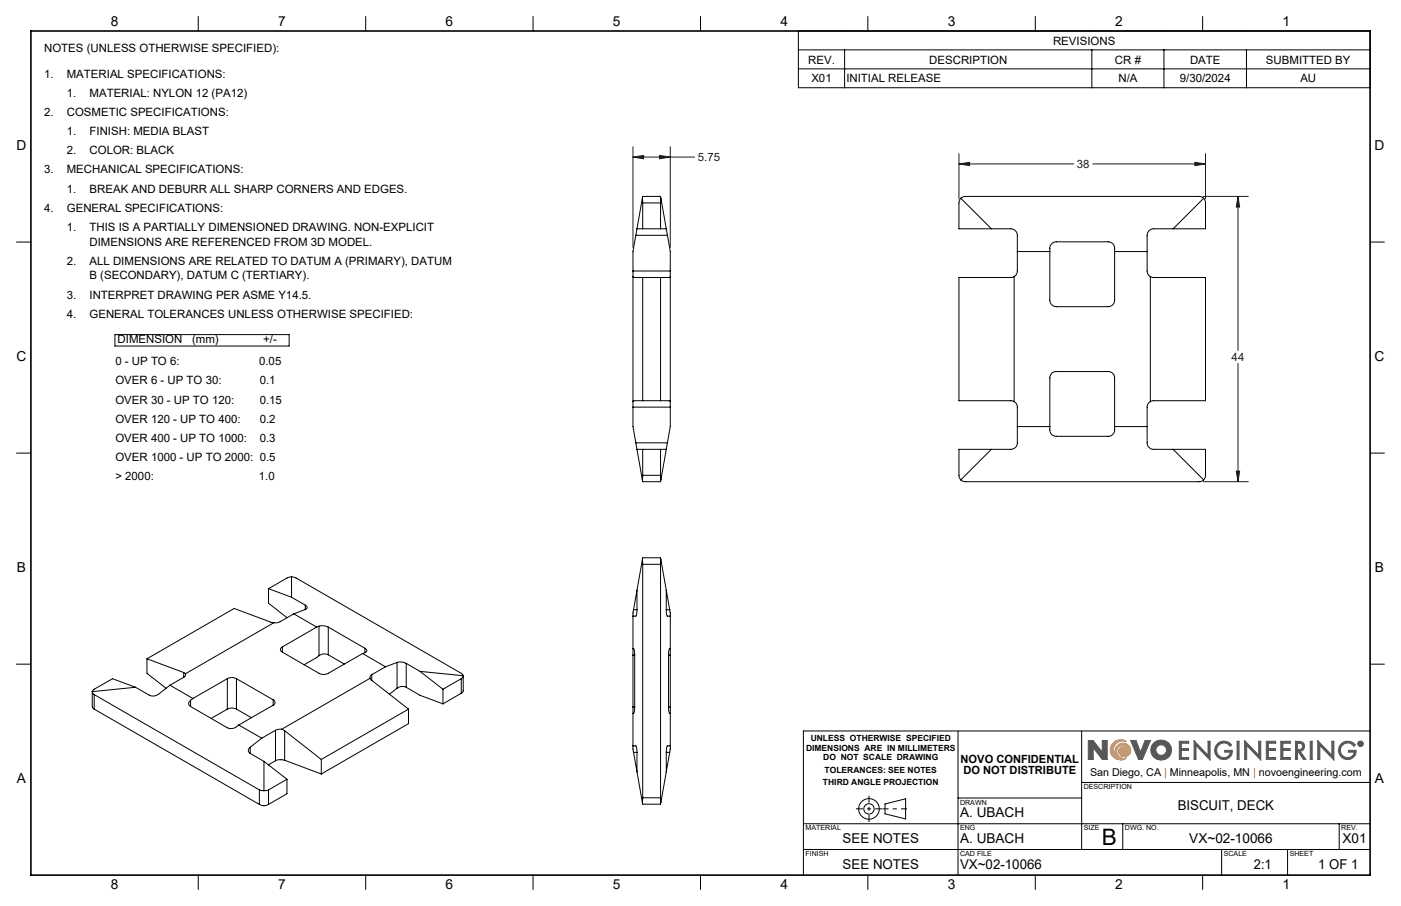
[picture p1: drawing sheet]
<svg xmlns="http://www.w3.org/2000/svg" width="432mm" height="279mm" viewBox="0 0 432 279" stroke-linecap="round" stroke-linejoin="round" font-family="sans-serif">
<g fill="none" stroke="#000" stroke-width=".31">
<path d="M61.1 5.1v4.5M112.7 5.1v4.5M164.3 5.1v4.5M215.9 5.1v4.5M267.5 5.1v4.5M319.1 5.1v4.5M370.7 5.1v4.5M5.1 74.6h4.4M196 72.6l-.9 5v6M196 72.6h9.7M196.3 70.6l-.3 2M196.3 70.6h9.1"/>
<path d="M198 61.1l.1 1.5M198 61.1l.1-.5h5.5l.1 .5M198 61.1l-1.7 9.5M198.1 62.6v8M198.1 62.6h5.5M203.6 62.6v8M203.7 61.1l-.1 1.5M203.7 61.1l1.7 9.5M205.4 70.6l.3 2M205.7 72.6l.9 5v6M296.1 61.1l-.5 1.5v8h15.9a2.05 2.05 0 0 1 2 2v11a1.93 1.93 0 0 1-.9 1.7M296.1 61.1l1.5-.5h71.9l1.5 .5"/>
<path d="M296.1 61.1l9.4 9.5M313.5 77.6h10.1M324 75.3l.6-.5 .9-.2h16.1a1.93 1.93 0 0 1 1.9 2v16a1.99 1.99 0 0 1-1.9 2h-16.1a1.99 1.99 0 0 1-1.9-2v-16.4zM343.5 77.6h10.1M371 61.1l.5 1.5v8h-15.9a2.03 2.03 0 0 0-2 2v11a1.93 1.93 0 0 0 .9 1.7M371 61.1l-9.4 9.5M422.3 74.6h4.4M195.1 85.3l.2 .3h11.1l.2-.3M195.1 83.6v1.7M195.1 85.3v38.6M195.1 83.6h11.5M198.1 85.6v38"/>
<path d="M203.6 85.6v38M206.6 83.6v1.7M206.6 85.3v38.6M312.6 85.3l-1.1 .3h-15.9v38h15.9l1.1 .3M312.6 85.3v38.6M354.5 85.3l1.1 .3h15.9v38h-15.9l-1.1 .3M354.5 85.3v38.6M324.1 115.1l1.4-.5h16.1a1.93 1.93 0 0 1 1.9 2v16a1.97 1.97 0 0 1-1.9 1.9h-16.1a1.93 1.93 0 0 1-1.9-1.9v-16zM5.1 139.7h4.4M195.1 123.9l.2-.3h11.1l.2 .3M195.1 123.9v1.7M195.1 125.6v6l.9 5"/>
<path d="M195.1 125.6h11.5M196 136.6l.3 2M196 136.6h9.7M196.3 138.6h9.1M196.3 138.6l1.7 9.4M198.1 138.6v8M203.6 138.6v8M205.4 138.6l-1.7 9.4M205.7 136.6l-.3 2M206.6 123.9v1.7M206.6 125.6v6l-.9 5M305.5 138.6l-9.4 9.4"/>
<path d="M312.6 123.9a1.83 1.83 0 0 1 .9 1.7v11a1.97 1.97 0 0 1-2 2h-15.9v8l.5 1.4M313.5 131.6h10.1M343.5 131.6h10.1M354.5 123.9a1.83 1.83 0 0 0-.9 1.7v11a2.05 2.05 0 0 0 2 2h15.9v8l-.5 1.4M361.6 138.6l9.4 9.4M422.3 139.7h4.4M198 148l.1 .6h5.5l.1-.6M198.1 146.6l-.1 1.4M198.1 146.6h5.5M203.6 146.6l.1 1.4M296.1 148l1.5 .6h71.9l1.5-.6M89.9 177.8l1.4 .5 50.9 29.3 .6 .8"/>
<path d="M89.9 177.8l-1.5 .5-5.6 3.2M89.9 177.8v6.4M198 172.6l.1 1.4M198 172.6l.1-.6h5.5l.1 .6M198 172.6l-2.7 15.4M198.1 174v72M198.1 174h5.5M203.6 174v72M203.7 172.6l-.1 1.4M203.7 172.6l2.7 15.4M82.8 181.5v4.5l5.7 4.5M82.8 181.5l7.1 2.7"/>
<path d="M84.4 192.1l-12.2-4.5-26.9 15.6M84.4 192.1l-27.3 15.7M87 199.5a.85 .85 0 0 0-.6 .8 .85 .85 0 0 0 .6 .8M87 199.5v1.6M89.9 184.2l4.2 2.4M90.6 189.3l-4.5 2.5-1.7 .3M90.6 189.3l7 4.1M94.1 186.6a.67 .67 0 0 1 .6 .7 .67 .67 0 0 1-.6 .7M94.1 188l-3.5 1.3M94.1 186.6v1.4M97.6 193.4l-10.6 6.1M98.3 193.1l1.3-.1 1.6 .4"/>
<path d="M98.3 193.1l-.7 .3M98.3 193.1v9.1M101.2 193.4l11.3 6.5M101.2 193.4v8.5M112.5 199.9a.67 .67 0 0 1 .6 .7 .67 .67 0 0 1-.6 .7M112.5 199.9v1.4M195.1 190v10M195.3 188l-.2 2M195.3 188h1M196.3 188l-.2 1.9-1 .1M196.3 182v6M205.4 188l.2 1.9 1 .1"/>
<path d="M205.4 182v6M205.4 188h1M206.4 188l.2 2M206.6 190v10M5.1 204.8h4.4M28.4 213.3l.6 .9M28.4 213.3v4.6l.6 .8M29 214.2l50.9 29.4M29 218.7l50.9 29.4M29 214.2v4.5M41.8 211.9l-7.1-2.6-5.7 3.2-.6 .8M41.8 211.9l-13.4 1.4"/>
<path d="M45.3 203.2l11.3 4.2M45.3 203.2v4.4l5.9 4.7M52.4 211.3l-3.6 2.8a2.67 2.67 0 0 1-2.8 .3l-4.2-2.5M52.4 211.3l7 4.1M56.6 207.4l.5 .4M56.6 208.9l-4.2 2.4M56.6 207.4v1.5M57.1 207.8v.6l-.5 .5M58.7 216a1.05 1.05 0 0 0-.6 .9 1.05 1.05 0 0 0 .6 1M58.7 217.9l11.4 6.5a3.1 3.1 0 0 0 3.5-.8M58.7 216v1.9M59.4 215.4l-.7 .6"/>
<path d="M70.1 209.3a3 3 0 0 1 2.8 0M70.1 218.7a3 3 0 0 1 2.8 0M70.1 209.3l-10.7 6.1M70.1 209.3v9.4M70.1 218.7l-5 2.8M72.9 209.3l11.3 6.5M72.9 209.3v9.4M72.9 218.7l4.6 2.6M84.2 215.8a.87 .87 0 0 1 .6 .8 .87 .87 0 0 1-.6 .9M84.2 217.5l-10.6 6.1M84.2 215.8v1.7M87 201.1l11.3 6.5a3.1 3.1 0 0 0 2.9 0l10.6-6.1"/>
<path d="M98.3 202.2l-4.6 2.8M101.2 201.9a2.85 2.85 0 0 0-2.9 .3M101.2 201.9l4.9 2.9M111.8 201.5l7 4.1M112.5 201.3l-.7 .2M114.1 209.2l.5 .6M114.1 209.2l-27.3 15.7M114.6 208.1a.88 .88 0 0 0-.5 1.1M114.6 209.8l11.3 8.9M114.6 208.1v1.7M118.8 205.6l-4.2 2.5M122.4 204.3l1.2-.1 1.6 .4"/>
<path d="M122.4 204.3l-3.6 1.3M122.4 204.3v7.9M122.4 212.2l-2.4 1.9M125.2 211.9a2.8 2.8 0 0 0-2.8 .3M125.2 204.6l4.2 2.4M125.2 211.9l4.2 2.5 7.1 2.7M125.2 204.6v7.3M125.9 218.7l-26.9 15.5M125.9 218.7v4.5l-26.9 15.5M129.4 207l13.4 1.4M129.4 207l7.1 5.5M136.5 212.5v4.6"/>
<path d="M142.2 209.3l-5.7 3.2M142.2 213.8l-5.7 3.3M142.2 209.3v4.5M142.8 208.4l-.6 .9M142.8 208.4v4.6l-.6 .8M195.1 200a1.3 1.3 0 0 1 .5 1.6v.4M195.1 218v2M195.1 200v2M195.1 202v16M195.1 218h.5M195.1 202h.5M195.6 218v.4a1.42 1.42 0 0 1-.5 1.6"/>
<path d="M195.6 202v16M206.1 218v.7a1.08 1.08 0 0 0 .5 1.3M206.1 202v16M206.1 218h.5M206.1 202h.5M206.6 200a1.2 1.2 0 0 0-.5 1.6v.4M206.6 218v2M206.6 200v2M206.6 202v16M422.3 204.8h4.4M73.6 223.6l7.1 4M77.1 230.4a1.05 1.05 0 0 0-.6 1 1.05 1.05 0 0 0 .6 .9"/>
<path d="M77.1 232.3l4.3 2.5M77.1 230.4v1.9M80.7 227.6l-3.6 2.8M81.4 234.8v9M81.4 234.8l7 5.5M84.9 225.2v9.4M84.9 234.6l-2.2 1.3M84.9 225.2l-4.2 2.4M86.8 224.9l.9 .5M86.8 224.9l-1.9 .3M87.7 234.5l-1.7-.2-1.1 .3M87.7 225.4l11.3 8.8"/>
<path d="M87.7 234.5l11.3 4.2M87.7 225.4v9.1M99 234.2v4.5M195.1 230h.9l.3 2M195.1 230l.2 2M195.1 220v10M195.3 232l2.7 15.4M195.3 232h1M196.3 232v6M205.4 232v6M205.4 232h1M206.4 232l-2.7 15.4"/>
<path d="M206.6 230h-1l-.2 2M206.6 230l-.2 2M206.6 220v10M295.3 225.4v44.5M333.4 225.4v36.6M422.3 225.4h-174.7v44.5M79.9 243.6l1.5 .2M79.9 248.1a2.56 2.56 0 0 0 2.9 0M79.9 243.6v4.5M82.8 243.6l-1.4 .2M82.8 243.6v4.5M88.4 240.3l-5.6 3.3"/>
<path d="M88.4 240.3v4.5l-5.6 3.3M198 247.4l.1 .6h5.5l.1-.6M198.1 246l-.1 1.4M198.1 246h5.5M203.6 246l.1 1.4M247.6 254h174.7M272.8 247.9l6.3-1.6v6.3l-6.3-1.6zM295.3 246.1h38.1M333.4 241.3h88.9M346 254v8M412.7 254v8M61.1 269.9v4.4"/>
<path d="M112.7 269.9v4.4M164.3 269.9v4.4M215.9 269.9v4.4M247.6 262h174.7M267.5 269.9v4.4M319.1 269.9v4.4M370.7 269.9v4.4M376.5 262v7.9M396.8 262v7.9"/>
<circle cx="267.8" cy="249.5" r="1.59"/>
<circle cx="267.8" cy="249.5" r="3.2"/>
</g>
<path d="M342.7 229.6a3.1 3.1 0 0 1 4.5-.9 2.82 2.82 0 0 0-3.9 1.7 2.82 2.82 0 0 0 2.3 3.6 2.45 2.45 0 0 1-1.1-4.2 2.45 2.45 0 0 1 4 1.5 1.88 1.88 0 0 1-1.9 2.1 1.88 1.88 0 0 1-1.8-2.2l.6-.7a1.82 1.82 0 0 1 2.4 1.5 1.89 1.89 0 0 0-2.6-2 1.89 1.89 0 0 0-.3 3.3l1.5 .6 .8-.1a3.2 3.2 0 0 1-4-.2 3.2 3.2 0 0 1-.5-4z" fill="none" stroke="#f78d2a" stroke-width=".31"/>
<g fill="none" stroke="#555759" stroke-width=".31">
<path d="M336.9 230.6v3.6h-1.5v-5.8h1.5l2.8 3.6M336.9 230.6h.1M337 230.6l2.7 3.6h1.5v-5.8h-1.5v3.6M339.7 232h.1M348.5 228.4h1.6l1.4 3.6 1.4-3.6h1.7l-2.5 5.8h-1.2zM363.5 228.6h2.9v.6h-2.3v1.7h2.2v.5h-2.2v2.2h2.3v.6h-2.9zM368 228.4l4.3 4.5v-4.3h.7v5.8l-4.4-4.5v4.3h-.6zM375.4 229.2a2.89 2.89 0 0 1 4.2 .5l-.5 .5a2.26 2.26 0 0 0-3.2-.7 2.26 2.26 0 0 0-.5 3.2 2.26 2.26 0 0 0 3.3 .4l.5-1.1h-1.7v-.6h2.3a2.78 2.78 0 0 1-4 2.5 2.78 2.78 0 0 1-.4-4.7zM381.3 228.6h.6v5.6h-.6zM383.6 228.4l4.3 4.5v-4.3h.7v5.8l-4.4-4.5v4.3h-.6zM390.3 228.6h2.9v.6h-2.3v1.7h2.2v.5h-2.2v2.2h2.3v.6h-2.9zM394.8 228.6h2.9v.6h-2.3v1.7h2.2v.5h-2.2v2.2h2.3v.6h-2.9z"/>
<path d="M399.3 228.6a2.74 2.74 0 0 1 2.6 .8l.2 .8-.3 .9-1.1 .6 1.8 2.5h-.8l-1.7-2.5h-.1v2.5h-.6zM399.9 229.2l1.1 .1a1.02 1.02 0 0 1 0 1.7l-1.1 .2zM403.8 228.6h.6v5.6h-.6zM406.2 228.4l4.3 4.5v-4.3h.6v5.8l-4.3-4.5v4.3h-.6zM413.6 229.2a2.89 2.89 0 0 1 4.2 .5l-.5 .5a2.25 2.25 0 0 0-3.3-.7 2.25 2.25 0 0 0-.2 3.4 2.25 2.25 0 0 0 3.4-.3l.1-.6h-1.6v-.6h2.3a2.79 2.79 0 0 1-4 2.5 2.79 2.79 0 0 1-.4-4.7zM419 228.9l.6 .1-.1 .4 .2 .4-.4-.4-.3 .4zM419.2 229l.3 .2-.3 .1z"/>
<circle cx="357.9" cy="231.3" r="1.64"/>
<circle cx="357.9" cy="231.3" r="3.2"/>
<circle cx="419.3" cy="229.4" r=".85"/>
<circle cx="419.3" cy="229.4" r=".71"/>
</g>
<path d="M279.5 249.4h-7.5" fill="none" stroke="#000" stroke-width=".31" stroke-dasharray="15.2 1.3 1.3 1.3" stroke-dashoffset="13.4" stroke-linecap="butt"/>
<path d="M263.8 249.4h8.1M267.8 245.4v8.1" fill="none" stroke="#000" stroke-width=".31" stroke-dasharray="15.2 1.3 1.3 1.3" stroke-dashoffset="13.1" stroke-linecap="butt"/>
<path d="M9.5 9.6h412.8v260.3h-412.8z" fill="none" stroke="#000" stroke-width=".5"/>
<path d="M343 229.1a3.2 3.2 0 0 1 4.2-.4 2.82 2.82 0 0 0-3.9 1.7 2.82 2.82 0 0 0 2.3 3.6 2.43 2.43 0 0 1-1.9-2.8 2.43 2.43 0 0 1 2.7-2 2.43 2.43 0 0 1 2.1 2.7 1.82 1.82 0 0 1-2.5 1.5 1.82 1.82 0 0 1-.9-2.7 1.73 1.73 0 0 1 2.7 1.3 1.9 1.9 0 0 0-2.6-2 1.9 1.9 0 0 0-.3 3.3l.8 .5h1.5a3.2 3.2 0 0 1-4.2-.4 3.2 3.2 0 0 1 0-4.3z" fill-rule="evenodd" fill="#f78d2a"/>
<path d="M335.4 228.4v5.8h1.5v-3.6l2.8 3.6h1.5v-5.8h-1.5v3.6l-2.8-3.6zM348.5 228.4l2.4 5.8h1.2l2.5-5.8h-1.7l-1.4 3.6-1.4-3.6zM355.6 229.1a3.1 3.1 0 0 0 .2 4.6 3.1 3.1 0 0 0 4.6-.6 3.1 3.1 0 0 0-1-4.5l-1.8-.4-1 .3zM356.2 231.3a1.65 1.65 0 0 1 3.3 0 1.65 1.65 0 0 1-3.3 0zM363.5 228.6v5.6h2.9v-.6h-2.3v-2.2h2.2v-.5h-2.2v-1.7h2.3v-.6zM368 228.4v5.8h.6v-4.3l4.4 4.5v-5.8h-.7v4.3zM375.2 229.3a2.79 2.79 0 0 0 .7 4.7 2.79 2.79 0 0 0 3.9-2.6h-2.3v.6h1.7a2.16 2.16 0 0 1-3 1.4 2.16 2.16 0 0 1-.9-3.2 2.22 2.22 0 0 1 3.8 0l.5-.5a2.92 2.92 0 0 0-4.4-.4zM381.3 228.6v5.6h.6v-5.6zM383.6 228.4v5.8h.6v-4.3l4.4 4.5v-5.8h-.7v4.3zM390.3 228.6v5.6h2.9v-.6h-2.3v-2.2h2.2v-.5h-2.2v-1.7h2.3v-.6zM394.8 228.6v5.6h2.9v-.6h-2.3v-2.2h2.2v-.5h-2.2v-1.7h2.3v-.6zM399.3 228.6v5.6h.6v-2.5l1.8 2.5h.8l-1.8-2.5 1.1-.6 .3-1.3a1.6 1.6 0 0 0-2.1-1.2zM399.9 229.2l1.3 .3 .3 .4-.3 1-1.3 .3zM403.8 228.6v5.6h.6v-5.6zM406.2 228.4v5.8h.6v-4.3l4.3 4.5v-5.8h-.6v4.3zM413.3 229.4a2.79 2.79 0 0 0 .9 4.6 2.79 2.79 0 0 0 3.8-2.6h-2.3v.6h1.6a2.18 2.18 0 0 1-3.2 1.3 2.18 2.18 0 0 1-.4-3.5 2.22 2.22 0 0 1 3.6 .4l.5-.5a2.89 2.89 0 0 0-4.5-.3zM419 228.9v.9h.2v-.4l.5 .4-.2-.4 .2-.4zM419.2 229l.3 .2-.3 .1zM418.5 229.4a.85 .85 0 0 0 1.7 0 .85 .85 0 0 0-1.7 0zM418.6 229.4a.71 .71 0 0 1 1.4 0 .71 .71 0 0 1-1.4 0z" fill-rule="evenodd" fill="#555759"/>
<g fill="none" stroke="#191924" stroke-width=".31">
<path d="M195.1 48.4l3.3-.5v1.1zM195.1 45.3v31M195.1 48.4h19M203.3 47.9l3.3 .5-3.3 .6zM206.6 45.3v31M295.6 50.6l3.2-.5v1zM295.6 47.4v13.9M295.6 50.6h35.3M336.8 50.6h34.7M368.3 50.1l3.2 .5-3.2 .5zM371.5 47.4v13.9M370.8 60.6h13.9"/>
<path d="M381.6 60.6l.5 3.3h-1.1zM381.6 60.6v47.5M381.6 112v36.6M370.8 148.6h13.9M381 145.3h1.1l-.5 3.3z"/>
</g>
<path d="M246.1 9.6h176.2v17.5h-176.2zM246.1 15.4h176.2M260.3 15.4v11.7M336.5 15.4v11.7M358.7 15.4v11.7M384.2 15.4v11.7M246.1 21.2h176.2M35.4 103.2h53.7v3.5h-53.7z" fill="none" stroke="#000" stroke-width=".31"/>
<path d="M381.6 60.6l.5 3.3h-1.1zM381 145.3h1.1l-.5 3.3zM368.3 50.1l3.2 .5-3.2 .5zM295.6 50.6l3.2-.5v1zM195.1 48.4l3.3-.5v1.1zM203.3 47.9l3.3 .5-3.3 .6z" fill="#191924"/>
<text font-size="7" x="339.5" y="260.5">B</text>
<g font-size="4.2">
<text x="34.1" y="8.1">8</text>
<text x="85.7" y="8.1">7</text>
<text x="137.3" y="8.1">6</text>
<text x="188.9" y="8.1">5</text>
<text x="240.5" y="8.1">4</text>
<text x="292.1" y="8.1">3</text>
<text x="343.7" y="8.1">2</text>
<text x="395.3" y="8.1">1</text>
<text x="5.1" y="46.4">D</text>
<text x="423.7" y="46.4">D</text>
<text x="5.1" y="111.4">C</text>
<text x="423.7" y="111.4">C</text>
<text x="5.2" y="176.5">B</text>
<text x="423.8" y="176.5">B</text>
<text x="5.2" y="241.6">A</text>
<text x="423.8" y="241.6">A</text>
<text x="363" y="249.9">BISCUIT, DECK</text>
<text x="295.9" y="252">A. UBACH</text>
<text x="259.7" y="260">SEE NOTES</text>
<text x="295.9" y="260">A. UBACH</text>
<text x="366.5" y="260">VX~02-10066</text>
<text x="413.8" y="260">X01</text>
<text x="259.7" y="267.9">SEE NOTES</text>
<text x="295.9" y="267.9">VX~02-10066</text>
<text x="386.5" y="267.9">2:1</text>
<text x="406.3" y="267.9">1 OF 1</text>
<text x="34.1" y="274.2">8</text>
<text x="85.7" y="274.2">7</text>
<text x="137.3" y="274.2">6</text>
<text x="188.9" y="274.2">5</text>
<text x="240.5" y="274.2">4</text>
<text x="292.1" y="274.2">3</text>
<text x="343.7" y="274.2">2</text>
<text x="395.3" y="274.2">1</text>
</g>
<g font-size="3.5">
<text x="13.6" y="16">NOTES (UNLESS OTHERWISE SPECIFIED):</text>
<text x="324.6" y="13.8">REVISIONS</text>
<text x="13.6" y="23.9">1.</text>
<text x="20.6" y="23.9">MATERIAL SPECIFICATIONS:</text>
<text x="249.1" y="19.6">REV.</text>
<text x="286.4" y="19.6">DESCRIPTION</text>
<text x="343.6" y="19.6">CR #</text>
<text x="366.8" y="19.6">DATE</text>
<text x="390.2" y="19.6">SUBMITTED BY</text>
<text x="20.6" y="29.9">1.</text>
<text x="27.6" y="29.9">MATERIAL: NYLON 12 (PA12)</text>
<text x="250.1" y="25.4">X01</text>
<text x="260.8" y="25.4">INITIAL RELEASE</text>
<text x="344.7" y="25.4">N/A</text>
<text x="363.6" y="25.4">9/30/2024</text>
<text x="400.8" y="25.4">AU</text>
<text x="13.6" y="35.8">2.</text>
<text x="20.6" y="35.8">COSMETIC SPECIFICATIONS:</text>
<text x="20.6" y="41.7">1.</text>
<text x="27.6" y="41.7">FINISH: MEDIA BLAST</text>
<text x="20.6" y="47.6">2.</text>
<text x="27.6" y="47.6">COLOR: BLACK</text>
<text x="13.6" y="53.5">3.</text>
<text x="20.6" y="53.5">MECHANICAL SPECIFICATIONS:</text>
<text x="20.6" y="59.4">1.</text>
<text x="27.6" y="59.4">BREAK AND DEBURR ALL SHARP CORNERS AND EDGES.</text>
<text x="13.6" y="65.3">4.</text>
<text x="20.6" y="65.3">GENERAL SPECIFICATIONS:</text>
<text x="20.6" y="71.2">1.</text>
<text x="27.6" y="71.2">THIS IS A PARTIALLY DIMENSIONED DRAWING. NON-EXPLICIT</text>
<text x="27.6" y="75.7">DIMENSIONS ARE REFERENCED FROM 3D MODEL.</text>
<text x="20.6" y="81.7">2.</text>
<text x="27.6" y="81.7">ALL DIMENSIONS ARE RELATED TO DATUM A (PRIMARY), DATUM</text>
<text x="27.6" y="86.2">B (SECONDARY), DATUM C (TERTIARY).</text>
<text x="20.6" y="92.1">3.</text>
<text x="27.6" y="92.1">INTERPRET DRAWING PER ASME Y14.5.</text>
<text x="20.6" y="98">4.</text>
<text x="27.6" y="98">GENERAL TOLERANCES UNLESS OTHERWISE SPECIFIED:</text>
<text x="36.3" y="105.9">DIMENSION</text>
<text x="59.2" y="105.9">(mm)</text>
<text x="81.1" y="105.9">+/-</text>
<text x="35.6" y="112.7">0 - UP TO 6:</text>
<text x="79.9" y="112.7">0.05</text>
<text x="35.6" y="118.6">OVER 6 - UP TO 30:</text>
<text x="80.1" y="118.6">0.1</text>
<text x="35.6" y="124.5">OVER 30 - UP TO 120:</text>
<text x="80.1" y="124.5">0.15</text>
<text x="35.6" y="130.4">OVER 120 - UP TO 400:</text>
<text x="80.1" y="130.4">0.2</text>
<text x="35.6" y="136.3">OVER 400 - UP TO 1000:</text>
<text x="80.1" y="136.3">0.3</text>
<text x="35.6" y="142.2">OVER 1000 - UP TO 2000: 0.5</text>
<text x="35.6" y="148.1">&gt; 2000:</text>
<text x="79.8" y="148.1">1.0</text>
<text x="296.1" y="235.2">NOVO CONFIDENTIAL</text>
<text x="296.9" y="238.7">DO NOT DISTRIBUTE</text>
</g>
<g font-size="3.5" fill="#191924">
<text x="215.1" y="49.6">5.75</text>
<text x="331.9" y="51.7">38</text>
<text x="379.6" y="111.2">44</text>
</g>
<text font-size="3.3" x="336" y="239.4">San Diego, CA | Minneapolis, MN | novoengineering.com</text>
<g font-size="2.6">
<text x="248.4" y="231.5">DIMENSIONS ARE IN MILLIMETERS</text>
<text x="249.9" y="228.6">UNLESS OTHERWISE SPECIFIED</text>
<text x="253.7" y="234.4">DO NOT SCALE DRAWING</text>
<text x="254.2" y="238.5">TOLERANCES: SEE NOTES</text>
<text x="253.7" y="242.1">THIRD ANGLE PROJECTION</text>
</g>
<g font-size="2.2">
<text x="334" y="243.4">DESCRIPTION</text>
<text x="295.9" y="248.2">DRAWN</text>
<text x="248.3" y="256.1">MATERIAL</text>
<text x="295.9" y="256.1">ENG</text>
<text x="334" y="256.1">SIZE</text>
<text x="346.7" y="256.1">DWG. NO.</text>
<text x="413.4" y="256.1">REV.</text>
<text x="248.3" y="264">FINISH</text>
<text x="295.9" y="264">CAD FILE</text>
<text x="377.2" y="264">SCALE</text>
<text x="397.5" y="264">SHEET</text>
</g>
</svg>
